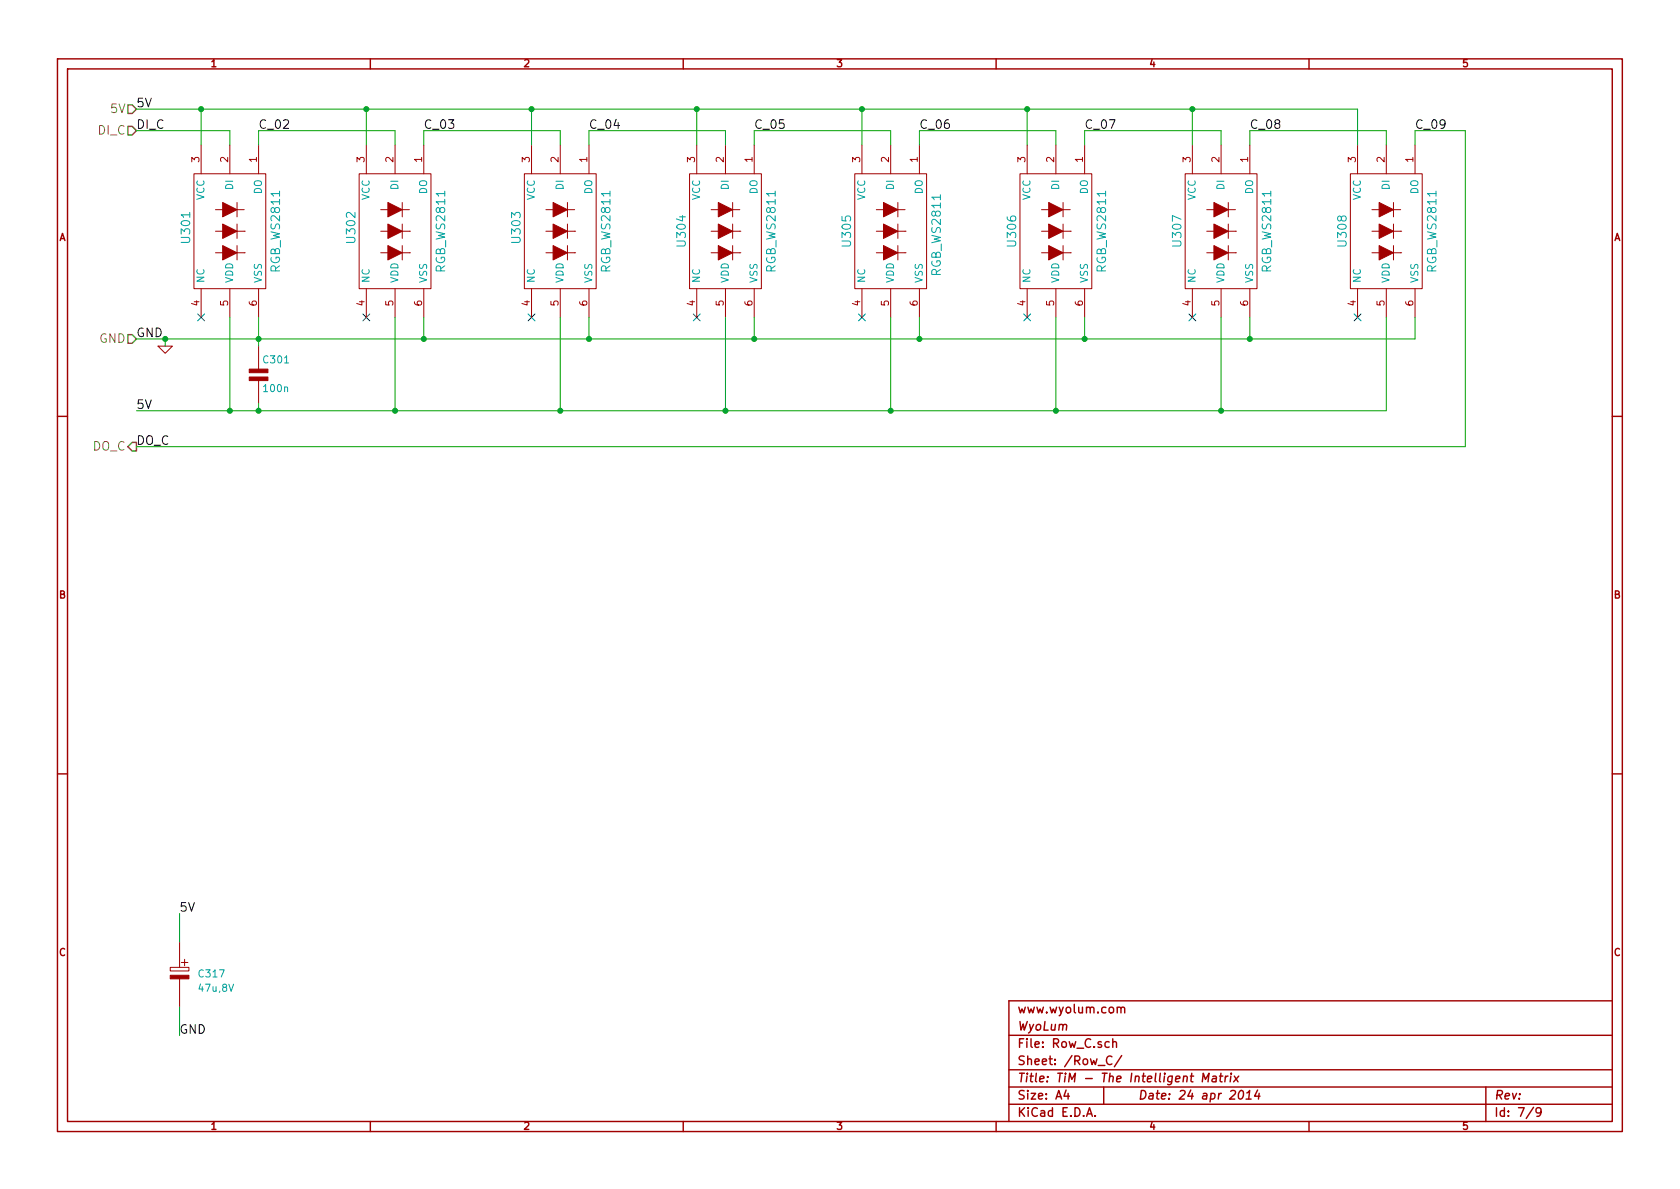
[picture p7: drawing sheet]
<svg xmlns="http://www.w3.org/2000/svg" width="297mm" height="210mm" viewBox="0 0 297 210" stroke-linecap="round" stroke-linejoin="round" font-family="sans-serif">
<g fill="none" stroke="#a00000" stroke-width=".25">
<path d="M10.2 10.4h276.6v189.7h-276.6zM11.9 12.2h273.2v186.1h-273.2zM65.5 10.4v1.8M120.8 10.4v1.8M176.1 10.4v1.8M231.4 10.4v1.8M10.2 73.6h1.7M285.1 73.6h1.7M10.2 136.8h1.7M285.1 136.8h1.7M197.5 178.3l.1-.1a.36 .36 0 0 1 .6 .1v.8M197.5 178.1v1"/>
<path d="M198.2 178.3a.35 .35 0 0 1 .3-.2 .35 .35 0 0 1 .4 .2v.8M285.1 177h-106.7v21.3M65.5 198.3v1.8M120.8 198.3v1.8M176.1 198.3v1.8M178.4 183.1h106.7M178.4 189.2h106.7M178.4 195.3h106.7M178.4 192.2h106.7M188.5 192.8l-.4 1h1M188.8 193.3v1.1M192.1 197.4l.5-1.5 .5 1.5"/>
<path d="M192.3 197h.7M193.6 197.3v.1M195.1 192.2v3.1M196.1 184.3a.48 .48 0 0 0-.6 0v.8l.2 .1 .4-.1M196.6 186.9a.63 .63 0 0 0-.8 0 .63 .63 0 0 0-.2 .7 .6 .6 0 0 0 .3 .6 .6 .6 0 0 0 .7-.1M196.7 184.3h.1a.36 .36 0 0 1 .6 .1v.8M196.7 183.7v1.5M198.3 186.7l-1.3 1.9M212.6 191.3l.2-1.5 .3 1.1 .7-1.1-.2 1.5M214.4 190.4h.6v.9M215.1 190.7a.69 .69 0 0 0-.8 .3v.2l.2 .1 .5-.1M215.6 190.3h.6"/>
<path d="M215.9 189.8l-.2 1.3 .4 .2M216.7 190.3l-.1 1M217.1 190.3l-.3 .1-.2 .2M217.6 190.3l-.1 1M217.7 189.8v.1M218.2 190.3l.7 1M219 190.3l-.9 1M219.2 193l.4-.2a.88 .88 0 0 1-.3 1.6l-.3-.3a1.19 1.19 0 0 1 .2-1.1zM220.3 194.4h.9M220.4 193.3l.6-.5-.2 1.6M222.4 192.8l-.6 1h1M222.6 193.3l-.1 1.1"/>
<path d="M231.4 198.3v1.8M262.7 192.2v6.1M271.1 195.8l-1.3 2M272.5 196.5l-.3 .3h-.5l-.1-.3 .1-.5a.48 .48 0 0 1 .7 0 1.16 1.16 0 0 1-.2 1.3l-.5 .1"/>
</g>
<path d="M22.6 18.5h.8l.7 .8-.7 .8h-.8zM22.6 22.3h.8l.7 .8-.7 .8h-.8zM22.6 59.2h.8l.7 .7-.7 .8h-.8zM23.4 78.2h.7v1.6h-.7l-.8-.8z" fill="none" stroke="#808000" stroke-width=".25"/>
<g fill="none" stroke="#a00000" stroke-width=".18">
<path d="M34.3 30.7h12.7v20.3h-12.7zM35.6 25.6v5.1M38.1 37.1h1.3M40.6 25.6v5.1M41.9 37.1h1.3M41.9 35.8v2.5M41.9 39.6v2.6M45.7 25.6v5.1M63.5 30.7h12.7v20.3h-12.7zM64.8 25.6v5.1M67.3 37.1h1.3M69.8 25.6v5.1"/>
<path d="M71.1 37.1h1.3M71.1 35.8v2.5M71.1 39.6v2.6M74.9 25.6v5.1M92.7 30.7h12.7v20.3h-12.7zM94 25.6v5.1M96.5 37.1h1.3M99.1 25.6v5.1M100.3 37.1h1.3M100.3 35.8v2.5M100.3 39.6v2.6M104.1 25.6v5.1"/>
<path d="M121.9 30.7h12.7v20.3h-12.7zM123.2 25.6v5.1M125.7 37.1h1.3M128.3 25.6v5.1M129.5 37.1h1.3M129.5 35.8v2.5M129.5 39.6v2.6M133.3 25.6v5.1M151.1 30.7h12.7v20.3h-12.7zM152.4 25.6v5.1M154.9 37.1h1.3M157.5 25.6v5.1"/>
<path d="M158.7 37.1h1.3M158.7 35.8v2.5M158.7 39.6v2.6M162.6 25.6v5.1M180.3 30.7h12.7v20.3h-12.7zM181.6 25.6v5.1M184.1 37.1h1.3M186.7 25.6v5.1M188 37.1h1.2M188 35.8v2.5M188 39.6v2.6M191.8 25.6v5.1"/>
<path d="M209.5 30.7h12.7v20.3h-12.7zM210.8 25.6v5.1M213.4 37.1h1.2M215.9 25.6v5.1M217.2 37.1h1.2M217.2 35.8v2.5M217.2 39.6v2.6M221 25.6v5.1M238.8 30.7h12.7v20.3h-12.7zM240 25.6v5.1M242.6 37.1h1.2M245.1 25.6v5.1"/>
<path d="M246.4 37.1h1.2M246.4 35.8v2.5M246.4 39.6v2.6M250.2 25.6v5.1M35.6 51v5.1M38.1 44.7h1.3M38.1 40.9h1.3M40.6 51v5.1M41.9 44.7h1.3M41.9 40.9h1.3M41.9 43.4v2.6M43.2 44.7h.1"/>
<path d="M43.2 40.9h.1M45.7 51v5.1M64.8 51v5.1M67.3 44.7h1.3M67.3 40.9h1.3M69.8 51v5.1M71.1 44.7h1.3M71.1 40.9h1.3M71.1 43.4v2.6M72.4 44.7h.1M72.4 40.9h.1M74.9 51v5.1"/>
<path d="M94 51v5.1M96.5 44.7h1.3M96.5 40.9h1.3M99.1 51v5.1M100.3 44.7h1.3M100.3 40.9h1.3M100.3 43.4v2.6M101.6 44.7h.1M101.6 40.9h.1M104.1 51v5.1M123.2 51v5.1M125.7 44.7h1.3"/>
<path d="M125.7 40.9h1.3M128.3 51v5.1M129.5 44.7h1.3M129.5 40.9h1.3M129.5 43.4v2.6M130.8 44.7h.1M130.8 40.9h.1M133.3 51v5.1M152.4 51v5.1M154.9 44.7h1.3M154.9 40.9h1.3M157.5 51v5.1"/>
<path d="M158.7 44.7h1.3M158.7 40.9h1.3M158.7 43.4v2.6M160 44.7h.1M160 40.9h.1M162.6 51v5.1M181.6 51v5.1M184.1 44.7h1.3M184.1 40.9h1.3M186.7 51v5.1M188 44.7h1.2M188 40.9h1.2"/>
<path d="M188 43.4v2.6M189.2 44.7h.1M189.2 40.9h.1M191.8 51v5.1M210.8 51v5.1M213.4 44.7h1.2M213.4 40.9h1.2M215.9 51v5.1M217.2 44.7h1.2M217.2 40.9h1.2M217.2 43.4v2.6M218.4 44.7h.1"/>
<path d="M218.4 40.9h.1M221 51v5.1M240 51v5.1M242.6 44.7h1.2M242.6 40.9h1.2M245.1 51v5.1M246.4 44.7h1.2M246.4 40.9h1.2M246.4 43.4v2.6M247.6 44.7h.1M247.6 40.9h.1M250.2 51v5.1"/>
<path d="M27.9 61.2h2.6l-1.3 1.3zM45.7 61.2v4.3M45.7 67.1v4.3M30.1 171.1h3.3v.6h-3.3zM31.7 166.6v4.5M31.7 173v5"/>
</g>
<g fill="#a00000" stroke="#a00000" stroke-width=".18">
<path d="M39.4 43.4l2.5 1.3-2.5 1.3z"/>
<path d="M39.4 39.6l2.5 1.3-2.5 1.3z"/>
<path d="M39.4 35.8l2.5 1.3-2.5 1.2z"/>
<path d="M44.1 66.7h3.3v.6h-3.3z"/>
<path d="M44.1 65.3h3.3v.6h-3.3z"/>
<path d="M68.6 43.4l2.5 1.3-2.5 1.3z"/>
<path d="M68.6 39.6l2.5 1.3-2.5 1.3z"/>
<path d="M68.6 35.8l2.5 1.3-2.5 1.2z"/>
<path d="M97.8 43.4l2.5 1.3-2.5 1.3z"/>
<path d="M97.8 39.6l2.5 1.3-2.5 1.3z"/>
<path d="M97.8 35.8l2.5 1.3-2.5 1.2z"/>
<path d="M127 43.4l2.5 1.3-2.5 1.3z"/>
<path d="M127 39.6l2.5 1.3-2.5 1.3z"/>
<path d="M127 35.8l2.5 1.3-2.5 1.2z"/>
<path d="M156.2 43.4l2.5 1.3-2.5 1.3z"/>
<path d="M156.2 39.6l2.5 1.3-2.5 1.3z"/>
<path d="M156.2 35.8l2.5 1.3-2.5 1.2z"/>
<path d="M185.4 43.4l2.6 1.3-2.6 1.3z"/>
<path d="M185.4 39.6l2.6 1.3-2.6 1.3z"/>
<path d="M185.4 35.8l2.6 1.3-2.6 1.2z"/>
<path d="M214.6 43.4l2.6 1.3-2.6 1.3z"/>
<path d="M214.6 39.6l2.6 1.3-2.6 1.3z"/>
<path d="M214.6 35.8l2.6 1.3-2.6 1.2z"/>
<path d="M243.8 43.4l2.6 1.3-2.6 1.3z"/>
<path d="M243.8 39.6l2.6 1.3-2.6 1.3z"/>
<path d="M243.8 35.8l2.6 1.3-2.6 1.2z"/>
<path d="M30.1 172.5h3.3v.6h-3.3z"/>
</g>
<g fill="none" stroke="#0000c0" stroke-width=".18">
<path d="M35 55.5l1.2 1.2M36.2 55.5l-1.2 1.2M64.2 55.5l1.2 1.2M65.4 55.5l-1.2 1.2M93.4 55.5l1.2 1.2M94.6 55.5l-1.2 1.2M122.6 55.5l1.2 1.2M123.8 55.5l-1.2 1.2M151.8 55.5l1.2 1.2M153 55.5l-1.2 1.2M181 55.5l1.2 1.2M182.2 55.5l-1.2 1.2"/>
<path d="M210.2 55.5l1.2 1.2M211.4 55.5l-1.2 1.2M239.4 55.5l1.2 1.2M240.6 55.5l-1.2 1.2"/>
</g>
<g fill="none" stroke="#00a000" stroke-width=".18">
<path d="M24.1 19.3h215.9v6.3M35.6 19.3v6.3M64.8 19.3v6.3M94 19.3v6.3M123.2 19.3v6.3M152.4 19.3v6.3M181.6 19.3v6.3M210.8 19.3v6.3M24.1 23.1h16.5v2.5M45.7 25.6v-2.5h24.1v2.5M74.9 25.6v-2.5h24.2v2.5M104.1 25.6v-2.5h24.2v2.5"/>
<path d="M133.3 25.6v-2.5h24.2v2.5M162.6 25.6v-2.5h24.1v2.5M191.8 25.6v-2.5h24.1v2.5M221 25.6v-2.5h24.1v2.5M250.2 25.6v-2.5h8.9v55.9h-235M29.2 59.9v1.3M40.6 56.1v16.5M45.7 56.1v5.1M69.8 56.1v16.5M74.9 56.1v3.8M99.1 56.1v16.5M104.1 56.1v3.8"/>
<path d="M128.3 56.1v16.5M133.3 56.1v3.8M157.5 56.1v16.5M162.6 56.1v3.8M186.7 56.1v16.5M191.8 56.1v3.8M215.9 56.1v16.5M221 56.1v3.8M245.1 56.1v16.5h-221M250.2 56.1v3.8h-226.1M45.7 71.4v1.2M31.7 161.5v5.1"/>
<path d="M31.7 178v5.1"/>
</g>
<g fill="#00a000" stroke="#00a000" stroke-width=".25">
<circle cx="45.7" cy="72.6" r=".41"/>
<circle cx="45.7" cy="59.9" r=".41"/>
<circle cx="35.6" cy="19.3" r=".41"/>
<circle cx="104.1" cy="59.9" r=".41"/>
<circle cx="162.6" cy="59.9" r=".41"/>
<circle cx="221" cy="59.9" r=".41"/>
<circle cx="69.8" cy="72.6" r=".41"/>
<circle cx="128.3" cy="72.6" r=".41"/>
<circle cx="186.7" cy="72.6" r=".41"/>
<circle cx="64.8" cy="19.3" r=".41"/>
<circle cx="123.2" cy="19.3" r=".41"/>
<circle cx="181.6" cy="19.3" r=".41"/>
<circle cx="210.8" cy="19.3" r=".41"/>
<circle cx="152.4" cy="19.3" r=".41"/>
<circle cx="94" cy="19.3" r=".41"/>
<circle cx="215.9" cy="72.6" r=".41"/>
<circle cx="157.5" cy="72.6" r=".41"/>
<circle cx="99.1" cy="72.6" r=".41"/>
<circle cx="191.8" cy="59.9" r=".41"/>
<circle cx="133.3" cy="59.9" r=".41"/>
<circle cx="74.9" cy="59.9" r=".41"/>
<circle cx="40.6" cy="72.6" r=".41"/>
<circle cx="29.2" cy="59.9" r=".41"/>
</g>
<g font-size="2.1" fill="#808000">
<text x="17.4" y="23.9">DI_C</text>
<text x="19.6" y="20.1">5V</text>
<text x="17.5" y="60.7">GND</text>
<text x="16.3" y="79.8">DO_C</text>
</g>
<g font-size="2.1">
<text x="24.1" y="22.9">DI_C</text>
<text x="24.1" y="19">5V</text>
<text x="45.7" y="22.9">C_02</text>
<text x="74.9" y="22.9">C_03</text>
<text x="104.1" y="22.9">C_04</text>
<text x="133.3" y="22.9">C_05</text>
<text x="162.6" y="22.9">C_06</text>
<text x="191.8" y="22.9">C_07</text>
<text x="221" y="22.9">C_08</text>
<text x="250.2" y="22.9">C_09</text>
<text x="24.1" y="59.7">GND</text>
<text x="24.1" y="72.4">5V</text>
<text x="24.1" y="78.7">DO_C</text>
<text x="31.7" y="161.3">5V</text>
<text x="31.7" y="182.9">GND</text>
</g>
<g font-size="2.1" fill="#00a0a0">
<text x="33.7" y="42.8" transform="rotate(-90 33.7 42.8)">U301</text>
<text x="49.6" y="47.9" transform="rotate(-90 49.6 47.9)">RGB_WS2811</text>
<text x="62.9" y="42.8" transform="rotate(-90 62.9 42.8)">U302</text>
<text x="78.8" y="47.9" transform="rotate(-90 78.8 47.9)">RGB_WS2811</text>
<text x="92.1" y="42.8" transform="rotate(-90 92.1 42.8)">U303</text>
<text x="108" y="47.9" transform="rotate(-90 108 47.9)">RGB_WS2811</text>
<text x="121.3" y="43.4" transform="rotate(-90 121.3 43.4)">U304</text>
<text x="137.2" y="47.9" transform="rotate(-90 137.2 47.9)">RGB_WS2811</text>
<text x="150.5" y="43.4" transform="rotate(-90 150.5 43.4)">U305</text>
<text x="179.8" y="43.4" transform="rotate(-90 179.8 43.4)">U306</text>
<text x="195.6" y="47.9" transform="rotate(-90 195.6 47.9)">RGB_WS2811</text>
<text x="209" y="43.4" transform="rotate(-90 209 43.4)">U307</text>
<text x="224.8" y="47.9" transform="rotate(-90 224.8 47.9)">RGB_WS2811</text>
<text x="238.2" y="43.4" transform="rotate(-90 238.2 43.4)">U308</text>
<text x="254.1" y="47.9" transform="rotate(-90 254.1 47.9)">RGB_WS2811</text>
<text x="166.4" y="48.5" transform="rotate(-90 166.4 48.5)">RGB_WS2811</text>
</g>
<g font-size="2.1" fill="#a00000">
<text x="32" y="170.9">+</text>
<text x="179.9" y="179.3">www.wyolum.com</text>
<text x="179.9" y="185.4">File: Row_C.sch</text>
<text x="179.9" y="182.3">WyoLum</text>
<text x="179.9" y="191.5">Title: TiM - The Intelligent Matrix</text>
<text x="179.9" y="188.4">Sheet: /Row_C/</text>
<text x="179.9" y="197.6">KiCad E.D.A.</text>
<text x="179.9" y="194.5">Size: A4</text>
<text x="201.2" y="194.5">Date: 24 apr 2014</text>
<text x="264.2" y="194.5">Rev:</text>
<text x="264.2" y="197.6">Id: 7/9</text>
</g>
<g font-size="1.8" fill="#a00000">
<text x="37.3" y="11.9">1</text>
<text x="92.7" y="11.9">2</text>
<text x="148" y="11.9">3</text>
<text x="203.3" y="11.9">4</text>
<text x="258.6" y="11.9">5</text>
<text x="35.3" y="28.7" transform="rotate(-90 35.3 28.7)">3</text>
<text x="40.4" y="28.7" transform="rotate(-90 40.4 28.7)">2</text>
<text x="45.5" y="28.7" transform="rotate(-90 45.5 28.7)">1</text>
<text x="64.5" y="28.7" transform="rotate(-90 64.5 28.7)">3</text>
<text x="69.6" y="28.7" transform="rotate(-90 69.6 28.7)">2</text>
<text x="74.7" y="28.7" transform="rotate(-90 74.7 28.7)">1</text>
<text x="93.7" y="28.7" transform="rotate(-90 93.7 28.7)">3</text>
<text x="98.8" y="28.7" transform="rotate(-90 98.8 28.7)">2</text>
<text x="103.9" y="28.7" transform="rotate(-90 103.9 28.7)">1</text>
<text x="122.9" y="28.7" transform="rotate(-90 122.9 28.7)">3</text>
<text x="128" y="28.7" transform="rotate(-90 128 28.7)">2</text>
<text x="133.1" y="28.7" transform="rotate(-90 133.1 28.7)">1</text>
<text x="152.1" y="28.7" transform="rotate(-90 152.1 28.7)">3</text>
<text x="157.2" y="28.7" transform="rotate(-90 157.2 28.7)">2</text>
<text x="162.3" y="28.7" transform="rotate(-90 162.3 28.7)">1</text>
<text x="181.4" y="28.7" transform="rotate(-90 181.4 28.7)">3</text>
<text x="186.4" y="28.7" transform="rotate(-90 186.4 28.7)">2</text>
<text x="191.5" y="28.7" transform="rotate(-90 191.5 28.7)">1</text>
<text x="210.6" y="28.7" transform="rotate(-90 210.6 28.7)">3</text>
<text x="215.6" y="28.7" transform="rotate(-90 215.6 28.7)">2</text>
<text x="220.7" y="28.7" transform="rotate(-90 220.7 28.7)">1</text>
<text x="239.8" y="28.7" transform="rotate(-90 239.8 28.7)">3</text>
<text x="244.9" y="28.7" transform="rotate(-90 244.9 28.7)">2</text>
<text x="249.9" y="28.7" transform="rotate(-90 249.9 28.7)">1</text>
<text x="10.4" y="42.7">A</text>
<text x="285.3" y="42.7">A</text>
<text x="35.3" y="54.1" transform="rotate(-90 35.3 54.1)">4</text>
<text x="40.4" y="54.1" transform="rotate(-90 40.4 54.1)">5</text>
<text x="45.5" y="54.1" transform="rotate(-90 45.5 54.1)">6</text>
<text x="64.5" y="54.1" transform="rotate(-90 64.5 54.1)">4</text>
<text x="69.6" y="54.1" transform="rotate(-90 69.6 54.1)">5</text>
<text x="74.7" y="54.1" transform="rotate(-90 74.7 54.1)">6</text>
<text x="93.7" y="54.1" transform="rotate(-90 93.7 54.1)">4</text>
<text x="98.8" y="54.1" transform="rotate(-90 98.8 54.1)">5</text>
<text x="103.9" y="54.1" transform="rotate(-90 103.9 54.1)">6</text>
<text x="122.9" y="54.1" transform="rotate(-90 122.9 54.1)">4</text>
<text x="128" y="54.1" transform="rotate(-90 128 54.1)">5</text>
<text x="133.1" y="54.1" transform="rotate(-90 133.1 54.1)">6</text>
<text x="152.1" y="54.1" transform="rotate(-90 152.1 54.1)">4</text>
<text x="157.2" y="54.1" transform="rotate(-90 157.2 54.1)">5</text>
<text x="162.3" y="54.1" transform="rotate(-90 162.3 54.1)">6</text>
<text x="181.4" y="54.1" transform="rotate(-90 181.4 54.1)">4</text>
<text x="186.4" y="54.1" transform="rotate(-90 186.4 54.1)">5</text>
<text x="191.5" y="54.1" transform="rotate(-90 191.5 54.1)">6</text>
<text x="210.6" y="54.1" transform="rotate(-90 210.6 54.1)">4</text>
<text x="215.6" y="54.1" transform="rotate(-90 215.6 54.1)">5</text>
<text x="220.7" y="54.1" transform="rotate(-90 220.7 54.1)">6</text>
<text x="239.8" y="54.1" transform="rotate(-90 239.8 54.1)">4</text>
<text x="244.9" y="54.1" transform="rotate(-90 244.9 54.1)">5</text>
<text x="249.9" y="54.1" transform="rotate(-90 249.9 54.1)">6</text>
<text x="10.4" y="105.9">B</text>
<text x="285.3" y="105.9">B</text>
<text x="10.4" y="169.1">C</text>
<text x="285.3" y="169.1">C</text>
<text x="37.3" y="199.8">1</text>
<text x="92.7" y="199.8">2</text>
<text x="148" y="199.8">3</text>
<text x="203.3" y="199.8">4</text>
<text x="258.6" y="199.8">5</text>
</g>
<g font-size="1.8" fill="#00a0a0">
<text x="36.2" y="35.5" transform="rotate(-90 36.2 35.5)">VCC</text>
<text x="41.3" y="33.5" transform="rotate(-90 41.3 33.5)">DI</text>
<text x="46.4" y="34.4" transform="rotate(-90 46.4 34.4)">DO</text>
<text x="65.4" y="35.5" transform="rotate(-90 65.4 35.5)">VCC</text>
<text x="70.5" y="33.5" transform="rotate(-90 70.5 33.5)">DI</text>
<text x="75.6" y="34.4" transform="rotate(-90 75.6 34.4)">DO</text>
<text x="94.6" y="35.5" transform="rotate(-90 94.6 35.5)">VCC</text>
<text x="99.7" y="33.5" transform="rotate(-90 99.7 33.5)">DI</text>
<text x="104.8" y="34.4" transform="rotate(-90 104.8 34.4)">DO</text>
<text x="123.8" y="35.5" transform="rotate(-90 123.8 35.5)">VCC</text>
<text x="128.9" y="33.5" transform="rotate(-90 128.9 33.5)">DI</text>
<text x="134" y="34.4" transform="rotate(-90 134 34.4)">DO</text>
<text x="153" y="35.5" transform="rotate(-90 153 35.5)">VCC</text>
<text x="158.1" y="33.5" transform="rotate(-90 158.1 33.5)">DI</text>
<text x="163.2" y="34.4" transform="rotate(-90 163.2 34.4)">DO</text>
<text x="182.2" y="35.5" transform="rotate(-90 182.2 35.5)">VCC</text>
<text x="187.3" y="33.5" transform="rotate(-90 187.3 33.5)">DI</text>
<text x="192.4" y="34.4" transform="rotate(-90 192.4 34.4)">DO</text>
<text x="211.5" y="35.5" transform="rotate(-90 211.5 35.5)">VCC</text>
<text x="216.5" y="33.5" transform="rotate(-90 216.5 33.5)">DI</text>
<text x="221.6" y="34.4" transform="rotate(-90 221.6 34.4)">DO</text>
<text x="240.7" y="35.5" transform="rotate(-90 240.7 35.5)">VCC</text>
<text x="245.7" y="33.5" transform="rotate(-90 245.7 33.5)">DI</text>
<text x="250.8" y="34.4" transform="rotate(-90 250.8 34.4)">DO</text>
<text x="36.2" y="50" transform="rotate(-90 36.2 50)">NC</text>
<text x="41.3" y="50" transform="rotate(-90 41.3 50)">VDD</text>
<text x="46.4" y="50" transform="rotate(-90 46.4 50)">VSS</text>
<text x="65.4" y="50" transform="rotate(-90 65.4 50)">NC</text>
<text x="70.5" y="50" transform="rotate(-90 70.5 50)">VDD</text>
<text x="75.6" y="50" transform="rotate(-90 75.6 50)">VSS</text>
<text x="94.6" y="50" transform="rotate(-90 94.6 50)">NC</text>
<text x="99.7" y="50" transform="rotate(-90 99.7 50)">VDD</text>
<text x="104.8" y="50" transform="rotate(-90 104.8 50)">VSS</text>
<text x="123.8" y="50" transform="rotate(-90 123.8 50)">NC</text>
<text x="128.9" y="50" transform="rotate(-90 128.9 50)">VDD</text>
<text x="134" y="50" transform="rotate(-90 134 50)">VSS</text>
<text x="153" y="50" transform="rotate(-90 153 50)">NC</text>
<text x="158.1" y="50" transform="rotate(-90 158.1 50)">VDD</text>
<text x="163.2" y="50" transform="rotate(-90 163.2 50)">VSS</text>
<text x="182.2" y="50" transform="rotate(-90 182.2 50)">NC</text>
<text x="187.3" y="50" transform="rotate(-90 187.3 50)">VDD</text>
<text x="192.4" y="50" transform="rotate(-90 192.4 50)">VSS</text>
<text x="211.5" y="50" transform="rotate(-90 211.5 50)">NC</text>
<text x="216.5" y="50" transform="rotate(-90 216.5 50)">VDD</text>
<text x="221.6" y="50" transform="rotate(-90 221.6 50)">VSS</text>
<text x="240.7" y="50" transform="rotate(-90 240.7 50)">NC</text>
<text x="245.7" y="50" transform="rotate(-90 245.7 50)">VDD</text>
<text x="250.8" y="50" transform="rotate(-90 250.8 50)">VSS</text>
<text x="46.7" y="64.3">C301</text>
<text x="46.7" y="69.4">100n</text>
<text x="35.3" y="172.9">C317</text>
<text x="35.3" y="175.4">47u,8V</text>
</g>
</svg>
